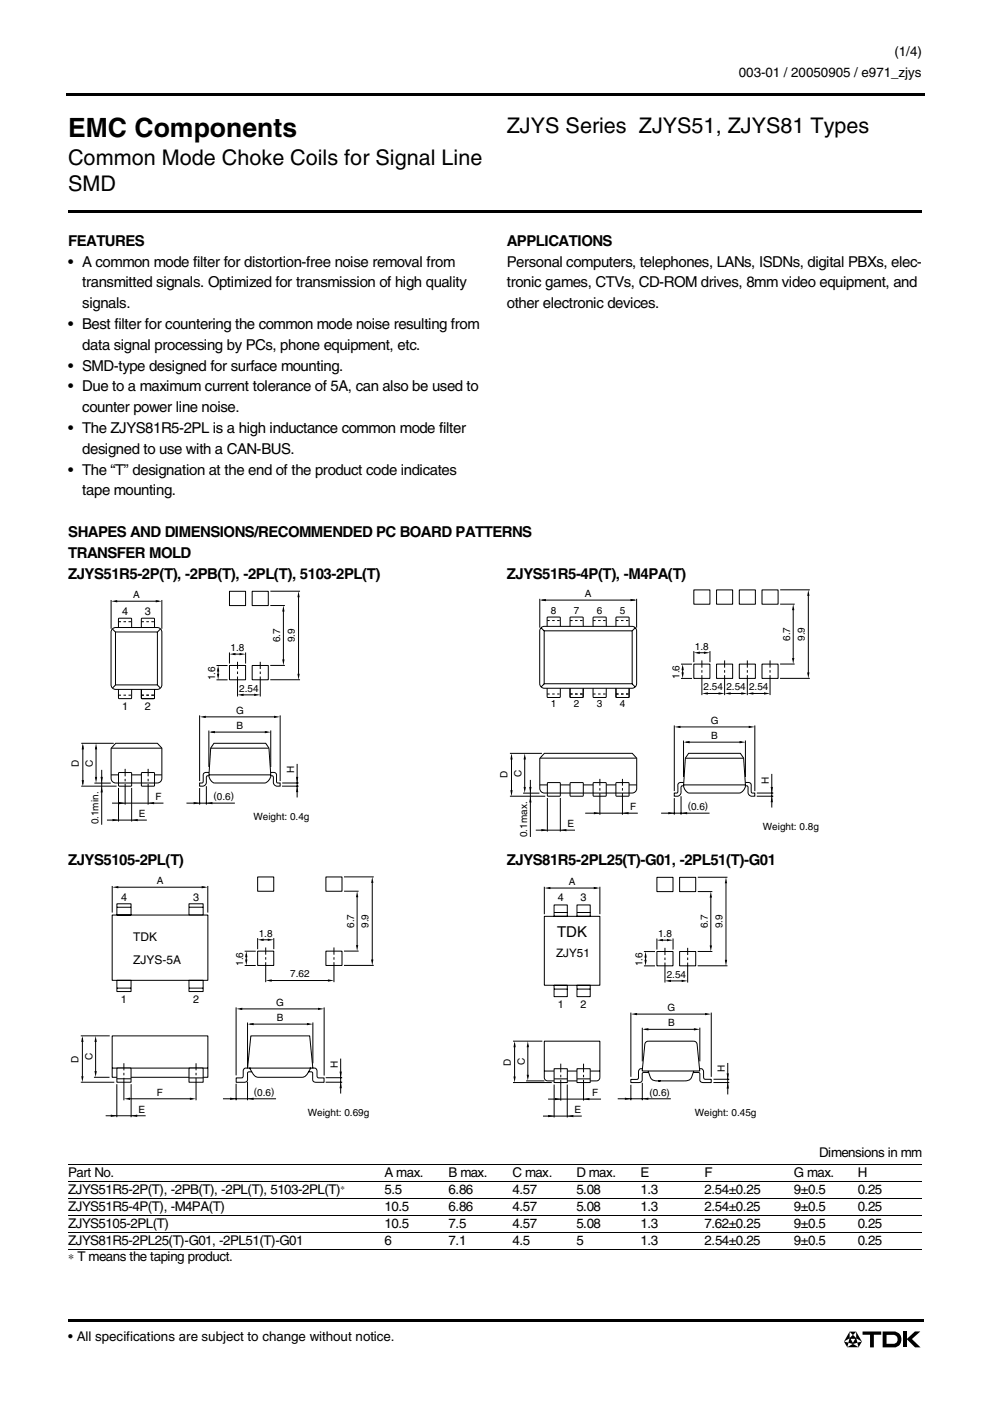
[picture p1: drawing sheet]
<svg xmlns="http://www.w3.org/2000/svg" width="210mm" height="297mm" viewBox="0 0 210 297" stroke-linecap="round" stroke-linejoin="round" font-family="sans-serif">
<path d="M182.9 282.3h3.9v.7h-1.5v2.7h-.8v-2.7h-1.6zM187.1 282.3h2.6a1.71 1.71 0 0 1 1.4 1.7 1.71 1.71 0 0 1-1.3 1.7h-2.7z" fill="#000"/>
<path d="M188 283h1.5a.96 .96 0 0 1 .8 1 .96 .96 0 0 1-.8 .9h-1.5z" fill="#fff"/>
<path d="M180.1 282.3h1.4l1.2 2.1-.7 1.2h-2.4l-.7-1.2zM191.4 282.3h.8v3.4h-.8zM192.2 283.9l1.8-1.6h1.1l-1.8 1.6 1.9 1.8h-1.2z" fill="#000"/>
<g fill="#fff">
<path d="M180.1 282.4l.7 .6-.7 .7z"/>
<path d="M181.5 282.4v1.3l-.6-.7z"/>
<path d="M179 284.4l1.1-.7-.2 1z"/>
<path d="M179.9 284.7l.9 .2-1.1 .7z"/>
<path d="M181.6 283.8l1.1 .6-.9 .3z"/>
<path d="M180.9 284.9l.9-.2 .2 .9z"/>
</g>
<path d="M180.1 283.7h1.4l-.7 1.2z" fill="#fff" stroke="#000" stroke-width=".21"/>
<path d="M14.2 19.7h.2v.6h-.2zM14.4 19.7h181.6v.6h-181.6zM14.4 279.7h181.3v.6h-181.3z" fill="#000"/>
<g fill="#fff">
<path d="M195.6 13.7h11.6v4h-11.6z"/>
<path d="M195.6 13.5h11.8v.3h-11.8z"/>
<path d="M207.1 13.7h.3v4.1h-.3z"/>
<path d="M195.5 17.5h11.7v.3h-11.7z"/>
<path d="M195.5 13.5h.3v4.2h-.3z"/>
</g>
<path d="M14.4 44.5v.6zM14.4 44.5h181.1v.6h-181.1zM195.5 44.5v.6z" fill="#000"/>
<path d="M160.1 67.8h33.2v29.8h-33.2z" fill="#fff"/>
<path d="M14.4 247h181.1M14.4 250.6h181.1M14.4 254.2h181.1M14.4 257.8h181.1M14.4 261.4h181.1M14.4 265h181.1" fill="none" stroke="#000" stroke-width=".21"/>
<path d="M14.5 124.8h51.2v50.1h-51.2z" fill="#fff"/>
<path d="M22.7 173.9h8.4M23.6 164.3h10.7M23.8 170.3h10.9" fill="none" stroke="#000" stroke-width=".21"/>
<path d="M17.6 157.6l.2 1.3h-.5zM17.3 165.4h.5l-.2 1.3zM23.9 173.6l1.2 .3-1.2 .2zM25.2 170l1.3 .3-1.3 .2zM27.9 173.9l1.3-.3v.5zM31.4 170.3l1.3-.3v.5z" fill="#000"/>
<g fill="#fff" stroke="#000" stroke-width=".21">
<path d="M25.2 163.8h2.7v2.8h-2.7z"/>
<path d="M30 163.8h2.7v2.8h-2.7z"/>
</g>
<g fill="none" stroke="#000" stroke-width=".21">
<path d="M23.6 127.2v6.1M23.8 133.3l.7-.3h8.8a.98 .98 0 0 1 1 1v11.2a.98 .98 0 0 1-1 1h-8.8a.98 .98 0 0 1-1-1v-11.2zM23.9 133.4l.6 .6M24.5 127.5h9.1M24.5 134h8.9v11.2h-8.9zM27.9 133v-1.9h-2.6l-.2 .1v1.8M32.8 133l-.1-1.9h-2.6l-.1 .1v1.8M34 133.3l-.6 .7M34.3 127.2v6.1M48.7 125.4h3.4v3h-3.4zM49.4 138.7h1.7M53.5 125.4h3.4v3h-3.4z"/>
<path d="M57.3 125.4h6.3M57.3 128.4h3.1M60.1 129.4v10.7M63.3 126.5v16.8M17.2 157.6h6.9M17.6 158.1v8.2M20.4 158.4v6.8M23.6 158.6h10.7M24.5 145.2l-.6 .7M24.5 157.6h8.9l.9 1v6.4a.98 .98 0 0 1-1 1h-8.8a.98 .98 0 0 1-.9-1v-6.3zM25.1 146.2v1.8l.2 .1h2.6v-1.9M30 146.2v1.8l.1 .1h2.6l.1-1.9"/>
<path d="M33.4 145.2l.6 .7M42.3 151.7v13.9M43.2 152h15.2M44.3 154.9v7.7M44.7 158.6h12.3M44.8 155.2h11.8M45.4 157.6h10.9l.7 1 .4 5.7a1.8 1.8 0 0 1-1.3 1.7h-10.6a1.77 1.77 0 0 1-1.2-1.7l.4-5.7zM46.2 141.7v1.7M48.7 141.1h3.4v3h-3.4zM51.1 147.3h3.1M53.5 141.1h3.4v3h-3.4zM57.3 141.1h3.1"/>
<path d="M57.3 144.1h6.3M57.4 154.9v7.7M59.4 151.7v13.9M17.2 166.7h7.5M20 166h3.5M21.6 163.2v11.7M25.1 167.1v7.1M27.9 167.1v7.1M39.5 170.3h10.3M42.3 167.1v3.5M43.8 166.7v3.9M44.3 164.3h13.1"/>
<path d="M44.3 163.8a.89 .89 0 0 0-1 .1 .89 .89 0 0 0-.2 1.1v.3a.5 .5 0 0 1-.3 .7h-.5v.7a1.12 1.12 0 0 0 1.2-.3 1.12 1.12 0 0 0 .2-1.2 .47 .47 0 0 1 .1-.6 .47 .47 0 0 1 .5-.1M57.4 163.8a.89 .89 0 0 1 1 .1 .89 .89 0 0 1 .2 1.1v.3a.5 .5 0 0 0 .3 .7h.5v.7a1.12 1.12 0 0 1-1.2-.3 1.12 1.12 0 0 1-.2-1.2 .47 .47 0 0 0-.1-.6 .47 .47 0 0 0-.5-.1M59.8 166.7h3.5M59.8 166h3.5M63 162v7.1"/>
</g>
<path d="M26.5 170.6v-7.6M31.4 170.6v-7.6" fill="none" stroke="#000" stroke-width=".21" stroke-dasharray="4.4 .5 .5 .5" stroke-linecap="butt"/>
<g fill="#000">
<path d="M23.6 127.5l1.2-.3v.5zM33 127.2l1.3 .3-1.3 .2zM48.7 138.7l1.2-.3v.5zM50.8 138.4l1.3 .3-1.3 .2zM59.8 139.8h.5l-.2 1.3zM60.1 128.4l.2 1.3h-.5zM63.3 125.3l.2 1.3h-.4zM20.4 157.6l.2 1.3h-.5zM42.4 152l1.2-.2v.4zM44.3 155.2l1.3-.2v.5zM46 142.9h.5l-.3 1.2zM46.2 141.1l.3 1.3h-.5z"/>
<path d="M50.4 147.3l1.2-.2v.5zM53.9 147.1l1.3 .2-1.3 .3zM56.1 155l1.3 .2-1.3 .3zM58.1 151.8l1.3 .2-1.3 .2zM63.1 142.9h.4l-.2 1.2zM20.1 164.7h.5l-.2 1.3zM21.3 164.7h.5l-.2 1.3zM21.6 166.7l.2 1.3h-.5zM41 170l1.3 .3-1.3 .2zM43.8 170.3l1.2-.3v.5zM62.8 164.7h.4l-.2 1.3zM63 166.7l.2 1.3h-.4z"/>
</g>
<path d="M25.1 131.8h2.8M30 131.8h2.8M25.1 147.4h2.8M30 147.4h2.8" fill="none" stroke="#000" stroke-width=".21" stroke-dasharray=".5 .5" stroke-linecap="butt"/>
<path d="M50.4 147.7v-7.4M55.2 147.7v-7.4" fill="none" stroke="#000" stroke-width=".21" stroke-dasharray="4.2 .5 .5 .5" stroke-linecap="butt"/>
<path d="M48.7 138.3v2.4M52.1 138.3v2.4M45.9 141.1h2.3M45.9 144.1h2.3" fill="none" stroke="#000" stroke-width=".21" stroke-dasharray="5.5 .5 .5 .5" stroke-linecap="butt"/>
<path d="M105.3 124.3h68.5v53.2h-68.5z" fill="#fff"/>
<path d="M113.6 176h8.3M114.4 166.4h20.6M116.1 169.2v7.1M118.8 169.2v7.1M124.1 172.4h11.1" fill="none" stroke="#000" stroke-width=".21"/>
<path d="M108.2 167.5h.5l-.3 1.3zM108.4 159.7l.3 1.3h-.5zM114.8 175.8l1.3 .2-1.3 .2zM118.8 176l1.3-.2v.4z" fill="#000"/>
<g fill="#fff" stroke="#000" stroke-width=".21">
<path d="M116.1 166h2.7v2.8h-2.7z"/>
<path d="M120.9 166h2.7v2.8h-2.7z"/>
</g>
<path d="M125.9 172.2l1.3 .2-1.3 .2zM132 172.4l1.3-.2v.4z" fill="#000"/>
<g fill="#fff" stroke="#000" stroke-width=".21">
<path d="M125.8 166h2.7v2.8h-2.7z"/>
<path d="M130.6 166h2.7v2.8h-2.7z"/>
</g>
<path d="M127.2 172.7v-7.6M132 172.7v-7.6" fill="none" stroke="#000" stroke-width=".21" stroke-dasharray="4.6 .5 .5 .5" stroke-linecap="butt"/>
<g fill="none" stroke="#000" stroke-width=".21">
<path d="M114.4 127v6.1M114.7 133.1l.7-.3h18.6a.98 .98 0 0 1 1 1v11.1a.98 .98 0 0 1-1 1h-18.6a.98 .98 0 0 1-1-1v-11.1zM114.7 133.1l.7 .7M114.9 127.2h19.8M115.4 133.7h18.6v11.3h-18.6zM118.8 132.8l-.1-1.9-2.5-.1-.2 .2v1.8M123.7 132.8l-.1-1.9-2.6-.1-.1 .2v1.8M128.5 132.8v-1.9l-2.6-.1-.2 .2v1.8M133.4 132.8l-.1-1.9-2.5-.1-.2 .2v1.8M134.7 133.1l-.7 .7M135 127v6.1M147.1 125.1h3.4v3h-3.4z"/>
<path d="M147.9 138.4h1.6M151.9 125.1h3.4v3h-3.4zM156.7 125.1h3.5v3h-3.5zM161.6 125.1h3.4v3h-3.4zM165.4 125.1h6.3M165.4 128.1h3.1M168.2 129.1v10.8M171.4 126.2v16.8M108.1 159.7h6.8M115.4 145l-.6 .6M115.4 159.7h18.6l1 1.1v6.4a.98 .98 0 0 1-1 .9h-18.6a.98 .98 0 0 1-1-.9v-6.4zM116 145.9v1.8l.2 .2 2.5-.1 .1-1.9"/>
<path d="M120.9 145.9v1.8l.1 .2 2.6-.1 .1-1.9M125.7 145.9v1.8l.2 .2 2.6-.1v-1.9M130.6 145.9v1.8l.2 .2 2.5-.1 .1-1.9M134 145l.7 .6M143 153.8v13.9M143.8 154.1h15.3M144.7 141.4v1.7M144.9 157v7.7M145.4 157.4h11.9M146 159.7h11l.7 1 .4 5.7a1.8 1.8 0 0 1-1.3 1.7h-10.7a1.77 1.77 0 0 1-1.2-1.7l.4-5.7zM147.1 140.8h3.4v3h-3.4zM149.6 147h3"/>
<path d="M151.9 140.8h3.4v3h-3.4zM154.4 147h3M156.7 140.8h3.5v3h-3.5zM158 157v7.7M159.2 147h3.1M160 153.8v13.9M161.6 140.8h3.4v3h-3.4zM165.4 140.8h3.1M165.4 143.8h6.3M108.1 168.8h7.5M108.4 160.2v8.2M110.9 168.2h3.5"/>
<path d="M111.3 160.5v6.8M112.5 165.4v12.1M114.5 160.7h20.4M140.2 172.4h10.2M143 169.2v3.5M144.4 168.8v3.9M144.9 166.4h13.2M145 165.9a.89 .89 0 0 0-1.1 .2 .89 .89 0 0 0-.2 1v.3a.5 .5 0 0 1-.3 .7h-.4v.7a1.12 1.12 0 0 0 1.2-.3 1.12 1.12 0 0 0 .2-1.2 .47 .47 0 0 1 0-.5 .47 .47 0 0 1 .5-.2h.1M145.3 160.8h12.3M158 165.9a.89 .89 0 0 1 1.1 .2 .89 .89 0 0 1 .2 1v.3a.5 .5 0 0 0 .3 .7h.4v.7a1.12 1.12 0 0 1-1.2-.3 1.12 1.12 0 0 1-.2-1.2 .47 .47 0 0 0 0-.5 .47 .47 0 0 0-.5-.2h-.1M160.4 168.8h3.6M160.5 168.1h3.5"/>
<path d="M163.6 164.1v7.1"/>
</g>
<g fill="#000">
<path d="M114.5 127.2l1.2-.2v.5zM133.7 127l1.3 .2-1.3 .3zM147.1 138.4l1.3-.2v.4zM149.2 138.2l1.3 .2-1.3 .2zM167.9 139.5h.5l-.2 1.3zM168.2 128.1l.2 1.3h-.5zM171.4 125.1l.2 1.2h-.5zM143 154.1l1.3-.2v.5zM144.5 142.6h.5l-.3 1.2zM144.7 140.8l.3 1.3h-.5zM144.9 157.4l1.3-.3v.5zM148.8 147l1.3-.2v.5z"/>
<path d="M152.4 146.8l1.2 .2-1.2 .3zM153.6 147l1.3-.2v.5zM156.8 157.1l1.3 .3-1.3 .2zM157.2 146.8l1.2 .2-1.2 .3zM158.7 153.9l1.3 .2-1.3 .3zM158.5 147l1.2-.2v.5zM162 146.8l1.3 .2-1.3 .3zM171.1 142.6h.5l-.2 1.2zM111 166.8h.5l-.2 1.3zM111.3 159.7l.2 1.3h-.5zM112.2 166.8h.5l-.2 1.3zM112.5 168.9l.2 1.2h-.5z"/>
<path d="M141.7 172.2l1.3 .2-1.3 .2zM144.4 172.4l1.3-.2v.4zM163.4 166.8h.5l-.3 1.3zM163.6 168.8l.3 1.3h-.5z"/>
</g>
<path d="M116 131.6h2.8M120.9 131.6h2.7M125.8 131.6h2.7M130.6 131.6h2.8M116 147.1h2.8M120.9 147.1h2.7M125.8 147.1h2.7M130.6 147.1h2.8" fill="none" stroke="#000" stroke-width=".21" stroke-dasharray=".5 .5" stroke-linecap="butt"/>
<path d="M148.8 147.4v-7.4M153.6 147.4v-7.4M158.5 147.4v-7.4M163.3 147.4v-7.4" fill="none" stroke="#000" stroke-width=".21" stroke-dasharray="4.2 .5 .5 .5" stroke-linecap="butt"/>
<path d="M147.1 138v2.4M150.5 138v2.4M144.4 140.8h2.3M144.4 143.8h2.3" fill="none" stroke="#000" stroke-width=".21" stroke-dasharray="5.5 .5 .5 .5" stroke-linecap="butt"/>
<path d="M14.6 185.2h64.9v51.9h-64.9z" fill="#fff"/>
<g fill="none" stroke="#000" stroke-width=".21">
<path d="M23.8 187.8v5.7M24.7 188.1h18.7M44.1 187.8v5.7M54.6 185.9h3.4v3.1h-3.4zM55.4 199.3h1.6M69.1 185.9h3.4v3.1h-3.4zM72.9 185.9h6.3M72.9 189h3.1M75.7 189.9v10.8M78.9 187v16.8M23.8 219.6h20.3v8.8h-20.3zM50.1 213.6v14.4"/>
<path d="M50.9 213.9h16.9M52.2 202.3v1.7M52.5 216.8v9.5M53 217.1h12.5M54.6 201.7h3.4v3h-3.4zM57.1 207.9h12.7M66.3 216.8v8.6M68.7 213.6v14.4M69.1 201.7h3.4v3h-3.4zM72.9 201.7h3.1M72.9 204.7h6.3M23.8 226.5h20.3"/>
<path d="M47.3 233h11.2M50.1 229.8v3.5M52.5 229.4v3.9M69 229.5h3.6M69.1 228.5h3.5M72.2 224.4v7.5"/>
</g>
<g fill="#000">
<path d="M23.8 188.1l1.3-.2v.4zM42.8 187.9l1.2 .2-1.2 .2zM54.6 199.3l1.3-.3v.5zM56.8 199l1.2 .3-1.2 .2zM75.7 188.9l.3 1.3h-.5zM78.9 185.9l.3 1.3h-.5zM50.1 213.9l1.3-.2v.4zM52 203.4h.5l-.3 1.3zM52.2 201.7l.3 1.3h-.5zM52.5 217.1l1.3-.2v.5zM56.3 207.9l1.3-.3v.5zM65.1 216.9l1.3 .2-1.3 .3z"/>
<path d="M67.4 213.7l1.3 .2-1.3 .2zM69.5 207.6l1.3 .3-1.3 .2zM75.5 200.4h.5l-.3 1.3zM78.7 203.4h.5l-.3 1.3zM48.8 232.7l1.3 .3-1.3 .2zM52.5 233l1.3-.3v.5zM72 227.2h.5l-.3 1.3zM72.2 229.4l.3 1.3h-.5z"/>
</g>
<path d="M56.3 208.2v-7.3M70.8 208.2v-7.3" fill="none" stroke="#000" stroke-width=".21" stroke-dasharray="4.2 .5 .5 .5" stroke-linecap="butt"/>
<path d="M54.6 198.9v2.4M58 198.9v2.4M51.9 201.7h2.3M51.9 204.7h2.3" fill="none" stroke="#000" stroke-width=".21" stroke-dasharray="5.5 .5 .5 .5" stroke-linecap="butt"/>
<path d="M24.8 226.5h3v3h-3z" fill="#fff" stroke="#000" stroke-width=".21"/>
<path d="M24.8 228.7h3" fill="none" stroke="#000" stroke-width=".21"/>
<path d="M40.1 226.5h3v3h-3z" fill="#fff" stroke="#000" stroke-width=".21"/>
<g fill="none" stroke="#000" stroke-width=".21">
<path d="M23.8 194h20.3v13.8h-20.3zM24.8 191.6h3v2.4h-3zM24.8 192.4h3M40.1 191.6h3v2.4h-3zM40.1 192.3h3M17.1 219.6h6.2M24.8 207.8h3v2.4h-3zM24.8 209.5h3M40.1 207.8h3v2.4h-3zM40.1 209.5h3M53.2 219.6h12.5l.6 6.9h-13.8zM17.1 229.5h7.1"/>
<path d="M17.5 220.1v8.2M19.9 228.4h3.3M20.3 220.4v7.2M22.4 236.6h8.5M24.8 229.9v7M27.3 233h13.5M27.8 229.9v7M40.1 228.5h3M52.5 226.5h-.3a.82 .82 0 0 0-.6 1.1l-.2 .9h-1.3v1h1.2a.82 .82 0 0 0 .9-.1 .82 .82 0 0 0 .3-.9v-1a.65 .65 0 0 1 .9-.3M53.1 226.5h-.2a4.6 4.6 0 0 0 1.5 1.9h9.1a1.76 1.76 0 0 0 2-1.4l.4-.5h-.2M66.3 226.5h.3a.82 .82 0 0 1 .6 1.1l.2 .9h1.3v1h-1.2a.82 .82 0 0 1-.9-.1 .82 .82 0 0 1-.3-.9v-1a.65 .65 0 0 0-.9-.3"/>
</g>
<path d="M17.2 228.2h.5l-.2 1.3zM17.5 219.6l.2 1.3h-.5zM20 227.1h.5l-.2 1.3zM20.3 219.6l.2 1.3h-.5zM23.5 236.3l1.3 .3-1.3 .2zM26.3 233l1.3-.3v.5zM27.8 236.6l1.3-.3v.5zM40.3 232.7l1.2 .3-1.2 .2z" fill="#000"/>
<path d="M26.3 233.3v-7.9M41.6 233.3v-7.9" fill="none" stroke="#000" stroke-width=".21" stroke-dasharray="4.8 .5 .5 .5" stroke-linecap="butt"/>
<path d="M106 185.5h54.7v51.6h-54.7z" fill="#fff"/>
<g fill="none" stroke="#000" stroke-width=".21">
<path d="M115.4 188v5.8M115.4 194.3h11.8v14.6h-11.8zM116.3 188.3h10.2M117.5 191.9h2.8v2.4h-2.8zM117.5 193.5h2.8M122.3 191.9h2.8v2.4h-2.8zM122.3 193.5h2.8M127.2 188v5.8M117.5 208.9h2.8v2.4h-2.8zM117.5 209.7h2.8M122.3 208.9h2.8v2.4h-2.8zM122.3 209.7h2.8"/>
<path d="M133.8 214.7v13.6M134.6 215h15.2M136.2 217.9v7.1M136.7 218.2h10.9M148.4 217.9v7.1M150.8 214.7v13.6M108.8 229.5h8.2M108.8 220.7h6.2M109.1 221.2v7.2M111.6 229.2h3.8M111.9 221.5v6.9M115.1 236.6h8.2"/>
<path d="M115.4 220.7h11.8v7.8a.72 .72 0 0 1-.7 .7h-10.4a.72 .72 0 0 1-.7-.7zM115.4 227.1h11.8M116.2 233h11.2M117.5 229.9v7M120.3 229.9v7M131 233h11.2M133.8 230v3.3M136.2 226.6h-.1a.78 .78 0 0 0-.7 1.1l-.2 1.1-1.4 .1v.6h1.2a.82 .82 0 0 0 .9-.1 .82 .82 0 0 0 .3-.8v-1.1l1.3-.1M136.2 229.6v3.7M136.9 221l.5-.2h9.7a.72 .72 0 0 1 .7 .7l.6 5.6h-12.2l.5-5.6zM137.4 227.1l.1 .3a1.82 1.82 0 0 0 2.4 1.8h.1h-.4h4.9a1.92 1.92 0 0 0 2.1-.8l.5-1.3M148.4 226.6h.1a.76 .76 0 0 1 .7 1v.3a.64 .64 0 0 0 0 .7 .64 .64 0 0 0 .7 .2h.9v.7h-1.2a.82 .82 0 0 1-.9-.1 .82 .82 0 0 1-.3-.8l-.1-1.1-1.3-.1"/>
<path d="M151.3 229.5h3.3M151.3 228.8h3.3M154.3 225.4v6.6"/>
</g>
<g fill="#000">
<path d="M115.4 188.3l1.3-.3v.5zM125.9 188l1.3 .3-1.3 .2zM133.8 215l1.3-.2v.4zM136.2 218.2l1.3-.2v.5zM147.1 218l1.3 .2-1.3 .3zM149.5 214.8l1.3 .2-1.3 .2zM108.9 228.2h.4l-.2 1.3zM109.1 220.8l.2 1.2h-.4zM111.7 227.9h.4l-.2 1.2zM111.9 220.8l.2 1.2h-.4zM116.2 236.4l1.3 .2-1.3 .3zM117.7 232.8l1.2 .2-1.2 .3z"/>
<path d="M120.3 236.6l1.3-.2v.5zM123.7 233l1.3-.2v.5zM132.5 232.7l1.3 .3-1.3 .2zM136.2 233l1.3-.3v.5zM154.1 227.6h.4l-.2 1.3zM154.3 229.5l.2 1.3h-.4z"/>
</g>
<path d="M117.5 226.6h2.8v2.9h-2.8z" fill="#fff" stroke="#000" stroke-width=".21"/>
<path d="M117.5 228.7h2.8" fill="none" stroke="#000" stroke-width=".21"/>
<path d="M122.3 226.6h2.8v2.9h-2.8z" fill="#fff" stroke="#000" stroke-width=".21"/>
<g fill="none" stroke="#000" stroke-width=".21">
<path d="M139.3 186h3.4v3h-3.4zM140 199.3h1.7M144.1 186h3.4v3h-3.4zM147.9 186h6.3M147.9 189h3.1M150.7 190v10.8M153.9 187.1v16.8M136.9 202.4v1.6M139.3 201.7h3.4v3.1h-3.4zM141.7 208h3.1M144.1 201.7h3.4v3.1h-3.4zM147.9 201.7h3.1"/>
<path d="M147.9 204.8h6.3M122.3 228.7h2.8"/>
</g>
<path d="M118.9 233.3v-7.8M123.7 233.3v-7.8" fill="none" stroke="#000" stroke-width=".21" stroke-dasharray="4.4 .5 .5 .5" stroke-linecap="butt"/>
<path d="M139.3 199.3l1.3-.2v.5zM141.4 199.1l1.3 .2-1.3 .3zM150.7 189l.3 1.3h-.5zM153.9 186l.3 1.3h-.5zM136.6 203.5h.5l-.2 1.3zM136.9 201.7l.2 1.3h-.5zM141 208l1.3-.3v.5zM144.5 207.7l1.3 .3-1.3 .2zM150.5 200.5h.5l-.3 1.2zM153.7 203.5h.5l-.3 1.3z" fill="#000"/>
<path d="M141 208.3v-7.3M145.8 208.3v-7.3" fill="none" stroke="#000" stroke-width=".21" stroke-dasharray="4.2 .5 .5 .5" stroke-linecap="butt"/>
<path d="M139.3 199v2.3M142.7 199v2.3M136.5 201.7h2.4M136.5 204.8h2.4" fill="none" stroke="#000" stroke-width=".21" stroke-dasharray="5.5 .5 .5 .5" stroke-linecap="butt"/>
<text font-size="5.6" x="14.4" y="29">EMC Components</text>
<g font-size="4.6">
<text x="107.4" y="28.2">ZJYS Series ZJYS51, ZJYS81 Types</text>
<text x="14.4" y="34.9">Common Mode Choke Coils for Signal Line</text>
<text x="14.4" y="40.6">SMD</text>
</g>
<g font-size="3.2">
<text x="14.4" y="52.1">FEATURES</text>
<text x="107.4" y="52.1">APPLICATIONS</text>
<text x="14.4" y="56.5">• A common mode filter for distortion-free noise removal from</text>
<text x="107.4" y="56.5">Personal computers, telephones, LANs, ISDNs, digital PBXs, elec-</text>
<text x="17.4" y="60.9">transmitted signals. Optimized for transmission of high quality</text>
<text x="17.4" y="65.4">signals.</text>
<text x="107.4" y="60.9">tronic games, CTVs, CD-ROM drives, 8mm video equipment, and</text>
<text x="107.4" y="65.4">other electronic devices.</text>
<text x="14.4" y="69.8">• Best filter for countering the common mode noise resulting from</text>
<text x="17.4" y="74.2">data signal processing by PCs, phone equipment, etc.</text>
<text x="14.4" y="78.6">• SMD-type designed for surface mounting.</text>
<text x="14.4" y="83">• Due to a maximum current tolerance of 5A, can also be used to</text>
<text x="17.4" y="87.4">counter power line noise.</text>
<text x="14.4" y="91.8">• The ZJYS81R5-2PL is a high inductance common mode filter</text>
<text x="14.4" y="100.6">• The “T” designation at the end of the product code indicates</text>
<text x="17.4" y="96.2">designed to use with a CAN-BUS.</text>
<text x="17.4" y="105">tape mounting.</text>
<text x="14.4" y="113.8">SHAPES AND DIMENSIONS/RECOMMENDED PC BOARD PATTERNS</text>
<text x="14.4" y="118.3">TRANSFER MOLD</text>
<text x="14.4" y="122.7">ZJYS51R5-2P(T), -2PB(T), -2PL(T), 5103-2PL(T)</text>
<text x="107.4" y="122.7">ZJYS51R5-4P(T), -M4PA(T)</text>
<text x="14.4" y="183.3">ZJYS5105-2PL(T)</text>
<text x="107.5" y="183.3">ZJYS81R5-2PL25(T)-G01, -2PL51(T)-G01</text>
<text x="118.1" y="198.7">TDK</text>
</g>
<g font-size="2.8">
<text x="189.7" y="11.9">(1/4)</text>
<text x="156.6" y="16.4">003-01 / 20050905 / e971_zjys.fm</text>
<text x="173.7" y="245.4">Dimensions in mm</text>
<text x="14.4" y="249.6">Part No.</text>
<text x="81.5" y="249.6">A max.</text>
<text x="95.1" y="249.6">B max.</text>
<text x="108.7" y="249.6">C max.</text>
<text x="122.2" y="249.6">D max.</text>
<text x="135.8" y="249.6">E</text>
<text x="149.4" y="249.6">F</text>
<text x="168.3" y="249.6">G max.</text>
<text x="181.9" y="249.6">H</text>
<text x="14.4" y="253.2">ZJYS51R5-2P(T), -2PB(T), -2PL(T), 5103-2PL(T)</text>
<text x="14.4" y="256.8">ZJYS51R5-4P(T), -M4PA(T)</text>
<text x="81.5" y="256.8">10.5</text>
<text x="81.5" y="253.2">5.5</text>
<text x="95.1" y="256.8">6.86</text>
<text x="95.1" y="253.2">6.86</text>
<text x="108.7" y="256.8">4.57</text>
<text x="108.7" y="253.2">4.57</text>
<text x="122.2" y="256.8">5.08</text>
<text x="122.2" y="253.2">5.08</text>
<text x="135.8" y="256.8">1.3</text>
<text x="135.8" y="253.2">1.3</text>
<text x="149.4" y="256.8">2.54±0.25</text>
<text x="149.4" y="253.2">2.54±0.25</text>
<text x="168.3" y="256.8">9±0.5</text>
<text x="168.3" y="253.2">9±0.5</text>
<text x="181.9" y="253.2">0.25</text>
<text x="181.9" y="256.8">0.25</text>
<text x="14.4" y="260.4">ZJYS5105-2PL(T)</text>
<text x="81.5" y="260.4">10.5</text>
<text x="95.1" y="260.4">7.5</text>
<text x="108.7" y="260.4">4.57</text>
<text x="122.2" y="260.4">5.08</text>
<text x="135.8" y="260.4">1.3</text>
<text x="149.4" y="260.4">7.62±0.25</text>
<text x="168.3" y="260.4">9±0.5</text>
<text x="181.9" y="260.4">0.25</text>
<text x="14.4" y="264">ZJYS81R5-2PL25(T)-G01, -2PL51(T)-G01</text>
<text x="81.5" y="264">6</text>
<text x="95.1" y="264">7.1</text>
<text x="108.7" y="264">4.5</text>
<text x="122.2" y="264">5</text>
<text x="135.8" y="264">1.3</text>
<text x="149.4" y="264">2.54±0.25</text>
<text x="168.3" y="264">9±0.5</text>
<text x="181.9" y="264">0.25</text>
<text x="14.5" y="284.4">• All specifications are subject to change without notice.</text>
</g>
<text font-size="2.6" x="14.4" y="267.4">∗ T means the taping product.</text>
<g font-size="2.5">
<text x="28.2" y="199.5">TDK</text>
<text x="117.9" y="202.9">ZJY51</text>
<text x="28.2" y="204.5">ZJYS-5A</text>
</g>
<g font-size="2.3">
<text x="25.9" y="130.5">4</text>
<text x="30.7" y="130.5">3</text>
<text x="25.9" y="150.6">1</text>
<text x="30.7" y="150.6">2</text>
<text x="25.7" y="191">4</text>
<text x="40.9" y="191">3</text>
<text x="118.2" y="191.1">4</text>
<text x="123.1" y="191.1">3</text>
<text x="25.6" y="212.6">1</text>
<text x="40.9" y="212.6">2</text>
<text x="118.2" y="213.8">1</text>
<text x="123.1" y="213.8">2</text>
</g>
<g font-size="2.1">
<text x="28.3" y="126.9">A</text>
<text x="116.8" y="130.2">8</text>
<text x="121.7" y="130.2">7</text>
<text x="124" y="126.6">A</text>
<text x="126.6" y="130.2">6</text>
<text x="131.4" y="130.2">5</text>
<text x="59.4" y="136.2" transform="rotate(-90 59.4 136.2)">6.7</text>
<text x="62.5" y="136.2" transform="rotate(-90 62.5 136.2)">9.9</text>
<text x="147.3" y="137.7">1.8</text>
<text x="167.5" y="135.9" transform="rotate(-90 167.5 135.9)">6.7</text>
<text x="170.6" y="135.9" transform="rotate(-90 170.6 135.9)">9.9</text>
<text x="48.9" y="138">1.8</text>
<text x="144.1" y="143.9" transform="rotate(-90 144.1 143.9)">1.6</text>
<text x="45.6" y="144.2" transform="rotate(-90 45.6 144.2)">1.6</text>
<text x="50.7" y="146.7">2.54</text>
<text x="116.8" y="150">1</text>
<text x="121.7" y="150">2</text>
<text x="126.6" y="150">3</text>
<text x="131.4" y="150">4</text>
<text x="149.2" y="146.4">2.54</text>
<text x="154" y="146.4">2.54</text>
<text x="158.8" y="146.4">2.54</text>
<text x="50.1" y="151.3">G</text>
<text x="50.1" y="154.5">B</text>
<text x="150.7" y="153.4">G</text>
<text x="150.8" y="156.7">B</text>
<text x="16.7" y="162.6" transform="rotate(-90 16.7 162.6)">D</text>
<text x="19.7" y="162.6" transform="rotate(-90 19.7 162.6)">C</text>
<text x="62.4" y="164" transform="rotate(-90 62.4 164)">H</text>
<text x="107.6" y="165" transform="rotate(-90 107.6 165)">D</text>
<text x="110.6" y="164.7" transform="rotate(-90 110.6 164.7)">C</text>
<text x="163" y="166.1" transform="rotate(-90 163 166.1)">H</text>
<text x="29.4" y="173.3">E</text>
<text x="32.9" y="169.7">F</text>
<text x="45.3" y="169.4">(0.6)</text>
<text x="53.7" y="173.9">Weight: 0.4g</text>
<text x="133.6" y="171.8">F</text>
<text x="145.8" y="171.5">(0.6)</text>
<text x="20.9" y="174.8" transform="rotate(-90 20.9 174.8)">0.1min.</text>
<text x="111.8" y="177.5" transform="rotate(-90 111.8 177.5)">0.1max.</text>
<text x="120.3" y="175.4">E</text>
<text x="161.8" y="175.9">Weight: 0.8g</text>
<text x="33.2" y="187.5">A</text>
<text x="120.6" y="187.7">A</text>
<text x="75.1" y="196.8" transform="rotate(-90 75.1 196.8)">6.7</text>
<text x="78.2" y="196.8" transform="rotate(-90 78.2 196.8)">9.9</text>
<text x="150.1" y="196.8" transform="rotate(-90 150.1 196.8)">6.7</text>
<text x="153.2" y="196.8" transform="rotate(-90 153.2 196.8)">9.9</text>
<text x="54.9" y="198.6">1.8</text>
<text x="139.5" y="198.7">1.8</text>
<text x="51.6" y="204.8" transform="rotate(-90 51.6 204.8)">1.6</text>
<text x="61.5" y="207.2">7.62</text>
<text x="136.2" y="204.9" transform="rotate(-90 136.2 204.9)">1.6</text>
<text x="141.4" y="207.3">2.54</text>
<text x="58.6" y="213.2">G</text>
<text x="141.5" y="214.3">G</text>
<text x="58.7" y="216.4">B</text>
<text x="141.6" y="217.5">B</text>
<text x="16.6" y="225.3" transform="rotate(-90 16.6 225.3)">D</text>
<text x="19.6" y="224.8" transform="rotate(-90 19.6 224.8)">C</text>
<text x="71.6" y="226.5" transform="rotate(-90 71.6 226.5)">H</text>
<text x="108.3" y="226" transform="rotate(-90 108.3 226)">D</text>
<text x="111.3" y="225.7" transform="rotate(-90 111.3 225.7)">C</text>
<text x="153.7" y="227.3" transform="rotate(-90 153.7 227.3)">H</text>
<text x="33.3" y="232.3">F</text>
<text x="53.8" y="232.1">(0.6)</text>
<text x="125.5" y="232.4">F</text>
<text x="137.7" y="232.3">(0.6)</text>
<text x="29.3" y="235.9">E</text>
<text x="65.3" y="236.6">Weight: 0.69g</text>
<text x="121.8" y="236">E</text>
<text x="147.3" y="236.6">Weight: 0.45g</text>
</g>
<text font-size="1.9" x="72.2" y="252.6">∗</text>
</svg>
